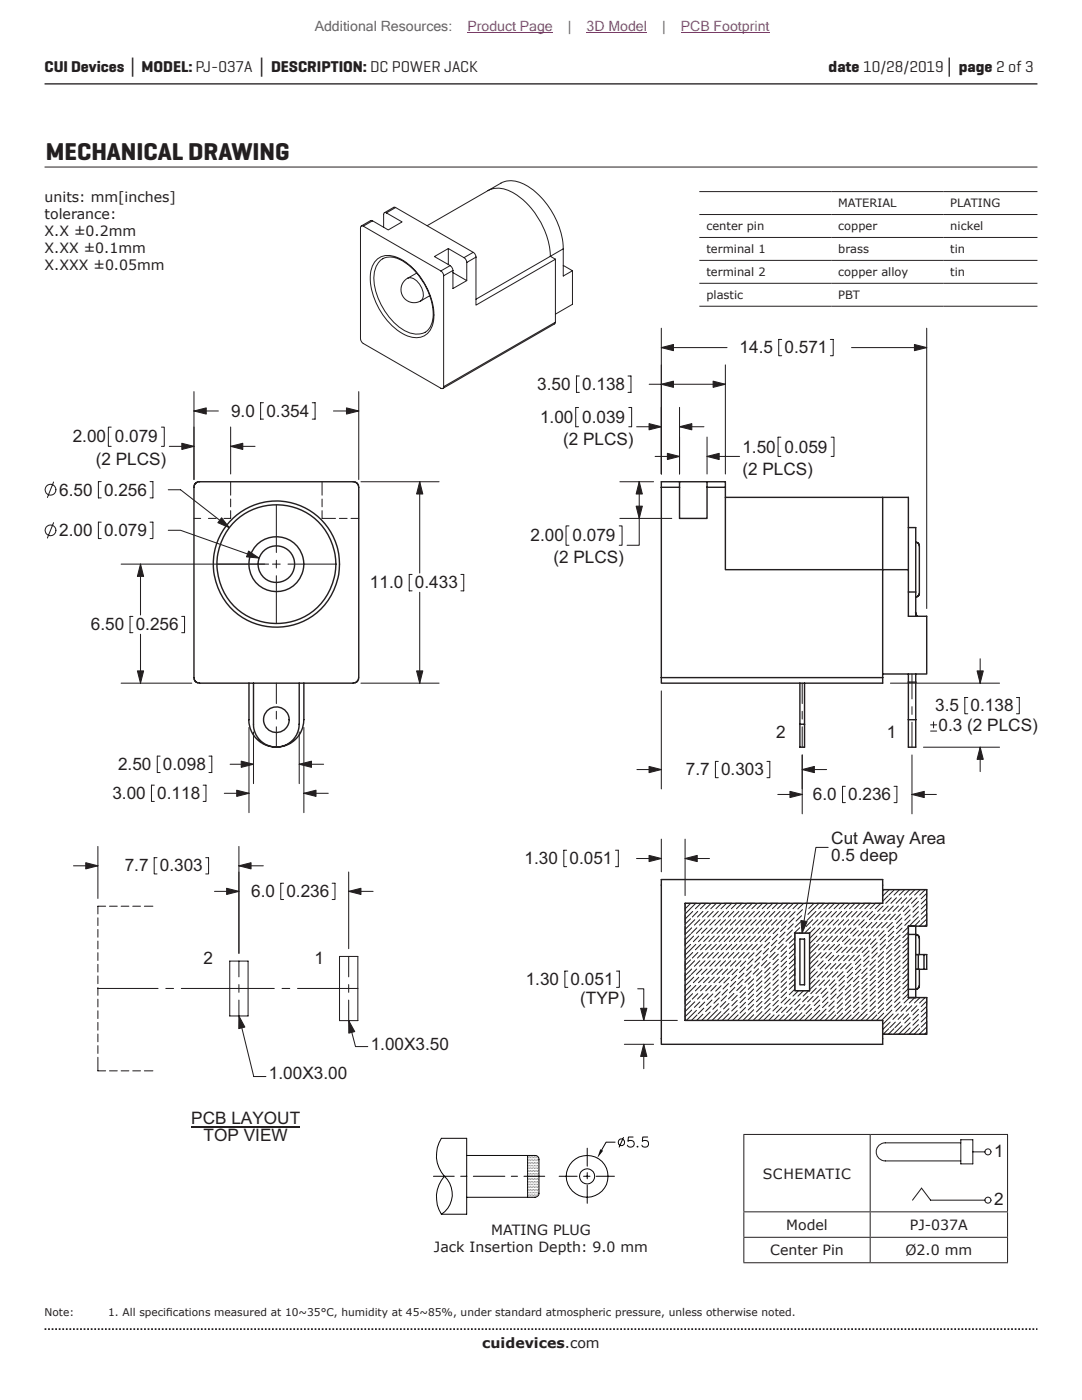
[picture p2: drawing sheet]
<svg xmlns="http://www.w3.org/2000/svg" width="216mm" height="279mm" viewBox="0 0 216 279" stroke-linecap="round" stroke-linejoin="round" font-family="sans-serif">
<path d="M8.9 16.7h198.1" fill="none" stroke="#231f20" stroke-width=".26"/>
<path d="M8.9 265.3h198.1" fill="none" stroke="#231f20" stroke-width=".35" stroke-dasharray=".4 .4 .4 .4 .4 .4" stroke-dashoffset=".7" stroke-linecap="butt"/>
<g fill="none" stroke="#231f20" stroke-width=".28">
<path d="M39 96.5l.6-.4h31.1l.7 .5 .2 .7v37.9l-.2 .6-.3 .3-.6 .2h-30.7h-.4l-.5-.4-.2-.5v-38.4zM132 97.3v-1.2h12.7v1.2M132 97.3v37.9M132 97.3h3.6M135.6 97.3v6.2h5.5v-6.2M135.6 96.1v1.2M141.1 96.1v1.2M141.1 97.3h3.6M144.7 99.3h36.6v14.4M144.7 97.3v16.4h31.4M176.1 99.3v14.4M176.1 113.7v21.5"/>
<path d="M176.1 113.7h5.2M181.3 105.3h1.4v12.8h-1.4M181.3 113.7v9.3h3.6v11.5h-8.8M182.7 108.2l.6 .3 .1 .4v9.5l-.2 .6-.5 .2M182.7 118.1v4.9M49.7 136.3v7.3M50.6 136.3v8.7l.2 1 .5 1.1 .7 .7 .9 .7 .8 .4 1 .2h.9l1-.2 .8-.4 1-.7a4.5 4.5 0 0 0 1.2-2.1l.1-1.2M59.7 136.3v8.2M60.6 136.3v7.3a5.5 5.5 0 0 1-5.5 5.5 5.5 5.5 0 0 1-5.4-5.5M132 135.2v1.1h44.1v-1.1M132 135.2h44.1M159.6 136.3v8.2"/>
<path d="M160.5 136.3v8.2M181.3 134.5v1.6M181.3 136.1h1.4M181.3 136.1v7.5M182.7 122.2v.4l.4 .4M182.7 134.5v1.6M182.7 136.1v7.5M159.6 144.5v4.6h.9v-4.6M159.6 144.5h.9M181.3 143.6v5.5h1.4v-5.5M181.3 143.6h1.4M132 175.5h44.1v4.8h-39.4v23.3h39.4v4.8h-44.1z"/>
<path d="M176.1 177.5h8.8v7.3h-3.6M158.6 186.2h2.9v11.5h-2.9zM159.6 187.4h.9v9.1h-.9zM181.3 186.5v10.9M181.3 197.4v1.7h3.6v7.3h-8.8M181.3 184.8h1.4v1.7M181.3 184.8v1.7M181.3 186.5h1.4M181.3 197.4h1.4M182.7 186.5l.5 .1 .2 .4v3.5M182.7 186.5v10.9M182.7 197.4v1.7"/>
<path d="M182.7 190.5h.5M182.7 193.4h.5M183.2 190.5v2.9M183.2 190.5h1.2M183.2 193.4h1.2M183.4 193.4v3.5l-.2 .4-.5 .1M184.4 190.5h.5v2.9h-.5M184.4 190.5v2.9"/>
<circle cx="55.1" cy="112.6" r="12.6"/>
<circle cx="55.1" cy="112.6" r="3.7"/>
<circle cx="55.1" cy="112.6" r="11.9"/>
<circle cx="55.1" cy="112.6" r="5.5"/>
<circle cx="55.1" cy="143.6" r="2.55"/>
</g>
<g fill="none" stroke="#231f20" stroke-width=".2">
<path d="M97.4 38a5.3 5.3 0 0 1 5.6 .8 16.2 16.2 0 0 1 6.8 12.3M97.4 38l2.6-1.5a5.1 5.1 0 0 1 5.2 .6 16.1 16.1 0 0 1 7.2 12.6l-2.6 1.4M97.4 38l-12.2 7M72.5 45.1h-.4l-.2 .4 .1 22.5 .5 .5 15.5 9 .3 .1 .2-.4M72.5 45.1l15.5 9M74.3 44.1l-.4-.1-1.8 1.1M74.3 44.1l-1.8 1M75.4 51.6a4.3 4.3 0 0 1 5 .3 13.6 13.6 0 0 1 6.1 12.1 3.5 3.5 0 0 1-4.8 3.2 12.9 12.9 0 0 1-7.5-9.2 7.2 7.2 0 0 1 .6-5.8zM76.1 51.8a3.2 3.2 0 0 1 3.5-.1 13.1 13.1 0 0 1 6.8 11.8 3.1 3.1 0 0 1-4 3.1 10.2 10.2 0 0 1-6-5.1 10.4 10.4 0 0 1-1.5-7.8l.4-1zM77.1 42.5l3.1 1.8-2.7 1.6-3.2-1.8M77.1 42.5l-.3-.1-.2 .2-.1 2.8M78.9 41.4l15.5 9-1.8 1"/>
<path d="M78.9 41.4h-.3l-1.9 1M78.9 41.4l-1.8 1.1M81.3 55.5l-.7 .6-.5 1.1-.1 1 .4 .9 .7 .8 .9 .4 1.1 .1 .8-.4M81.3 55.5a1.66 1.66 0 0 1 1.9 .7 3.8 3.8 0 0 1 1.2 3.3l-.5 .6M83.1 54.5l-1.8 1M85.7 59l-1.8 1.1M88.5 55v22.2M89.5 49.6v3.2M89.8 53l.5 .5 .1 .5M89.8 53l-1.8 1.1M90.4 54l-1.9 1-.1-.4-.4-.5M90.4 54.4l2.7 1.6"/>
<path d="M92.6 51.4l-3.1-1.8-2.8 1.6 3.1 1.8M92.6 51.4l.4 .6 .1 .4M93.1 52.4v3.6l-2.7 1.6v-3.6M94.4 50.4l.3 .2 .3 .7M95 51.3v9.6l15.8-9.2M95 51.3l-1.9 1.1M109.8 51.1l-14.8 8.6M109.8 51.1l1 .6M110.8 51.7v12.6M112.4 49.7v5.4l1.8-1.1M112.4 53l1.8 1M114.2 54v6.7l-3.4 2"/>
<path d="M110.8 64.3l-.1 .3-22.3 12.9M110.8 64.3l-22.3 12.9"/>
</g>
<g fill="none" stroke="#231f20" stroke-width=".21">
<path d="M14.7 172.8h4.8M19.5 168.9v10.4M31.3 171.2h-.5v3.2h.5M41 171.2h.6v3.2h-.6M42.8 177.9h4.9M47.7 168.9v21.4M47.7 172.8h4.8M56.6 176.3h-.6v3.2h.6M66.3 176.3h.5v3.2h-.5M69.6 174v15.3M69.6 177.9h4.8M19.5 197.3h12"/>
<path d="M19.5 183.2v1.5M19.5 185.5v1.5M19.5 187.8v1.6M19.5 190.1v1.6M19.5 192.5v1.5M19.5 194.8v1.5M19.5 197.1v1.5M19.5 199.4v1.6M21.1 180.9h-1.6v1.5M21.9 180.9h1.5M24.2 180.9h1.5M26.5 180.9h1.5"/>
<path d="M28.8 180.9h1.7M33.1 197.3h1.5M36.2 197.3h18.5M45.8 191.8h3.7v11h-3.7zM47.7 191.8v3.2M47.7 196.5v1.5M47.7 199.6v3.2M56.3 197.3h1.5M59.4 197.3h12M67.7 190.9h3.7v12.8h-3.7zM69.6 190.9v4.1M69.6 196.5v1.5"/>
<path d="M69.6 199.6v4.1M19.5 211v2.7h1.6M19.5 201.7v1.6M19.5 204v1.6M19.5 206.4v1.5M19.5 208.7v1.5M21.9 213.7h1.5M24.2 213.7h1.5M26.5 213.7h1.5M28.8 213.7h1.7M182.1 239.5l1.8-2.4 1.8 2.4h10.8M191.7 228.1h-15.1a1.8 1.8 0 0 0-1.8 1.8 1.8 1.8 0 0 0 1.8 1.8h15.1"/>
<path d="M191.7 227.5h2.4v4.8h-2.4zM194.1 229.9h2.4"/>
<circle cx="197.1" cy="239.5" r=".6"/>
<circle cx="197.1" cy="229.9" r=".6"/>
</g>
<path d="M17.1 172.2l2.4 .6-2.4 .6z" fill="#231f20"/>
<path d="M17.1 172.2l2.4 .6-2.4 .6z" fill="none" stroke="#231f20" stroke-width=".21"/>
<path d="M47.7 172.8l2.4-.6v1.2z" fill="#231f20"/>
<path d="M47.7 172.8l2.4-.6v1.2z" fill="none" stroke="#231f20" stroke-width=".21"/>
<path d="M45.2 177.3l2.5 .6-2.5 .6z" fill="#231f20"/>
<path d="M45.2 177.3l2.5 .6-2.5 .6z" fill="none" stroke="#231f20" stroke-width=".21"/>
<path d="M69.6 177.9l2.4-.6v1.2z" fill="#231f20"/>
<g fill="none" stroke="#231f20" stroke-width=".21">
<path d="M22.2 85.2h-.6v3.9h.6M32.2 85.2h.6v3.9h-.6M33.8 89.1h4.9M38.7 85.2v10.5M46 85.2v9.4M46 89.1h4.9M46 96.1v2.7M46 99.6v1.5M64.3 96.1v2.7M64.3 99.6v1.5M38.7 103.5h1.3M41.6 103.5h1.5"/>
<path d="M43.3 112.6h9.5M46 101.9v1.6h-1.3M54.4 112.6h1.5M55.1 100.7v9.6M55.1 111.8v1.6M55.1 114.9v9.6M57.5 112.6h9.5M64.3 101.9v1.6h2.6M67.7 103.5h1.6M70 103.5h1.6M55.1 136.3v4.1M55.1 142v1.5"/>
<path d="M55.1 145.1v4M69.6 177.9l2.4-.6v1.2z"/>
</g>
<path d="M46 89.1l2.4-.6v1.2z" fill="#231f20"/>
<path d="M46 89.1l2.4-.6v1.2z" fill="none" stroke="#231f20" stroke-width=".21"/>
<path d="M36.3 88.5l2.4 .6-2.4 .6z" fill="#231f20"/>
<g fill="none" stroke="#231f20" stroke-width=".21">
<path d="M36.3 88.5l2.4 .6-2.4 .6zM132 137.9v19.5M160.1 136.3v4.1M182 134.5v5M127.1 153.6h4.9M143.3 152h-.5v3.2h.5M153 152h.6v3.2h-.6M155.2 158.6h4.9M160.1 153.6h4.8M160.1 142v1.5M160.1 145.1v4M160.1 150.7v11.7"/>
<path d="M168.7 156.9h-.6v3.3h.6M178.4 156.9h.6v3.3h-.6M182 150.7v11.7M182 158.6h4.8M182 141v1.6M182 144.1v5"/>
</g>
<path d="M129.5 153l2.5 .6-2.5 .6z" fill="#231f20"/>
<path d="M129.5 153l2.5 .6-2.5 .6z" fill="none" stroke="#231f20" stroke-width=".21"/>
<path d="M160.1 153.6l2.4-.6v1.2z" fill="#231f20"/>
<path d="M160.1 153.6l2.4-.6v1.2z" fill="none" stroke="#231f20" stroke-width=".21"/>
<path d="M157.6 157.9l2.5 .7-2.5 .6z" fill="#231f20"/>
<path d="M157.6 157.9l2.5 .7-2.5 .6z" fill="none" stroke="#231f20" stroke-width=".21"/>
<path d="M182 158.6l2.4-.7v1.3z" fill="#231f20"/>
<g fill="none" stroke="#231f20" stroke-width=".21">
<path d="M182 158.6l2.4-.7v1.3zM176.4 177.5l-.3 .3M177.2 178.8l-1.1 1.1M177.4 177.5l-1.3 1.4M177.9 179.2l-1.2 1.1M178 177.5h-1.9v2.8h-1.5M178.5 177.5l-1.1 1.1M178.7 177.5h1.6M178.9 179.2l-1.1 1.1M179.5 177.5l-1.1 1.1M179.9 179.2l-1.1 1.1M180.5 177.5l-1.1 1.1"/>
<path d="M180.9 179.2l-1.1 1.1M181 177.5h1.6l-1.1 1.1M181.5 177.5l-1.1 1.1M181.9 179.2l-1.1 1.1M183 179.2l-1.1 1.1M183.3 179.9l-1.1 1.1M183.4 177.5h1.5v1.6M183.6 177.5l-1.1 1.1M184.6 177.5l-1.1 1.1M184.9 179.9v1.5M184.9 178.3l-1.1 1.1M184.9 179.3l-1.1 1.1"/>
<path d="M136.7 184.9v1.6l1.3-1.3M136.7 182.6v1.5M136.7 187.2v1.6M136.7 191.9v1.5M136.7 194.2v1.5M136.7 196.5v1.6M136.8 180.3l-.1 .1M137.8 183.4l-1.1 1.1M137.8 186.4l-1.1 1.1M137.8 191.6l-1.1 1M137.8 194.6l-1.1 1.1M137.8 199.8l-1.1 1"/>
<path d="M137.8 180.3l-1.1 1.1M137.8 188.5l-1.1 1.1v1.5M137.8 196.7l-1.1 1.1M138 193.4l-1.3 1.3M138.2 198.3l-1.5 1.5M138.2 181.9l-1.5 1.5M138.2 190.1l-1.5 1.5M138.4 186.8l-1.7 1.8M138.4 195l-1.7 1.7M138.6 191.7l-1.9 2M138.6 183.5l-1.9 2M138.6 199.9l-1.9 2"/>
<path d="M138.8 180.3l-2.1 2.1M138.8 188.5l-2.1 2.1M138.8 196.7l-2.1 2.1v1.6M139 180.3h-2.3v1.5M139 193.4l-1.1 1.1M139 185.2l-1.1 1.1M139.2 181.9l-1.1 1.1M139.2 198.3l-1.1 1.1M139.3 190.1l-1.2 1.1M139.4 186.8l-1 1.1M139.4 195l-1 1.1M139.6 183.5l-1 1.1"/>
<path d="M139.6 191.7l-1 1.2M139.6 200l-1 1M139.8 180.3h1.5M139.8 188.5l-1 1.1M139.8 196.7l-1 1M139.9 180.3l-1.1 1.1M140.1 185.2l-1.1 1.1M140.1 193.4l-1.1 1.1M140.3 181.9l-1.1 1.1M140.3 190.1l-1.1 1.1M140.3 198.3l-1.1 1.1M140.5 186.8l-1.1 1.1"/>
<path d="M140.5 195l-1.1 1.1M140.6 200l-1.1 1.1M140.7 183.5l-1.1 1.1M140.7 191.7l-1.1 1.1M140.9 180.3l-1.1 1.1M140.9 188.5l-1.1 1.1M140.9 196.7l-1.1 1M141.1 185.2l-1.1 1.1M141.1 193.4l-1.1 1.1M141.3 181.9l-1.1 1.1M141.3 190.1l-1.1 1.1M141.3 198.3l-1.1 1.1"/>
<path d="M141.5 186.8l-1.1 1.1M141.5 195l-1.1 1.1M141.7 183.5l-1.1 1.1M141.7 191.7l-1.1 1.1M141.9 180.3l-1.1 1.1M141.9 188.5l-1.1 1.1M141.9 196.7l-1.1 1M142.1 199.6l-1.1 1.1M142.1 185.2l-1.1 1.1M142.1 193.4l-1.1 1.1M142.1 180.3h1.6M142.2 198.4l-1 1"/>
<path d="M142.3 181.9l-1.1 1.1M142.3 190.1l-1.1 1.1M142.5 186.8l-1.1 1.1M142.5 195l-1.1 1.1M142.7 183.5l-1.1 1.1M142.7 191.7l-1.1 1.2M142.9 196.7l-1.1 1.1M142.9 180.3l-1.1 1.1M142.9 188.5l-1.1 1.1M143.1 193.4l-1.1 1.1M143.1 185.2l-1.1 1.1M143.3 181.9l-1.1 1.1"/>
<path d="M143.3 190.1l-1.1 1.1M143.5 186.8l-1.1 1.1M143.5 199.1l-1.1 1.1M143.6 195l-1.2 1.1M143.7 197.9l-1.1 1.1M143.7 183.5l-1 1.1M143.7 191.7l-1 1.2M143.9 196.7l-1.1 1.1M143.9 188.5l-1 1.1M144 180.3l-1.1 1.1M144.1 193.4l-1 1.1M144.2 185.2l-1.1 1.1"/>
<path d="M144.4 181.9l-1.1 1.1M144.4 190.1l-1.1 1.1M144.4 180.3h1.6M144.6 186.8l-1.1 1.1M144.6 195l-1.1 1.1M144.8 183.5l-1.1 1.1M144.8 191.7l-1.1 1.1M144.8 199.9l-1.1 1.1M145 180.3l-1.1 1.1M145 198.7l-1.1 1.1M145 188.5l-1.1 1.1M145.2 185.2l-1.1 1.1"/>
<path d="M145.2 193.4l-1.1 1.1M145.2 197.5l-1.1 1.1M145.4 196.3l-1.1 1.1M145.4 181.9l-1.1 1.1M145.4 190.1l-1.1 1.1M145.5 195.1l-1.1 1.1M145.6 186.8l-1.1 1.1M145.8 183.5l-1.1 1.1M145.8 191.7l-1.1 1.1M146 180.3l-1.1 1.1M146 188.5l-1.1 1.1M146.2 185.2l-1.1 1.1"/>
<path d="M146.2 193.4l-1.1 1.1M146.4 181.9l-1.1 1.1M146.4 190.1l-1.1 1.1M146.4 198.3l-1 1M146.6 197.1l-1.1 1.1M146.6 186.8l-1.1 1.1M146.8 180.3h1.5M146.8 183.5l-1.1 1.1M146.8 195.9l-1.1 1M146.8 191.7l-1.1 1.1M147 194.7l-1.1 1M147 180.3l-1.1 1.1"/>
<path d="M147 188.5l-1.1 1.1M147.1 198.6l-1.1 1.1M147.1 199.7l-1.1 1M147.2 193.4l-1.1 1.1M147.2 185.2l-1.1 1.1M147.4 181.9l-1.1 1.1M147.4 190.1l-1.1 1.1M147.6 186.8l-1.1 1.1M147.8 183.5l-1 1.1M147.8 191.7l-1 1.2M148 188.5l-1 1.1M148.1 180.3l-1.1 1.1"/>
<path d="M148.1 196.6l-1.1 1.1M148.3 195.4l-1.1 1.1M148.3 185.2l-1.1 1.1M148.5 194.2l-1.1 1.1M148.5 181.9l-1.1 1.1M148.5 190.1l-1.1 1.1M148.6 193l-1.1 1.1M148.7 186.8l-1.1 1.1M148.7 199l-1 1.1M148.8 197l-1.1 1.1M148.8 198l-1.1 1.1M148.8 191.8l-1.1 1.1"/>
<path d="M148.9 183.5l-1.1 1.1M149.1 180.3h1.5M149.1 188.5l-1.1 1.1M149.1 180.3l-1.1 1.1M149.3 185.2l-1.1 1.1M149.5 181.9l-1.1 1.1M149.5 190.1l-1.1 1.1M149.7 186.8l-1.1 1.1M149.7 195l-1.1 1.1M149.9 183.5l-1.1 1.1M149.9 193.8l-1.1 1.1M150.1 192.6l-1.1 1.1"/>
<path d="M150.1 180.3l-1.1 1.1M150.1 188.5l-1.1 1.1M150.3 191.4l-1.1 1.1M150.3 185.2l-1.1 1.1M150.4 195.3l-1.1 1.1M150.4 196.4l-1.1 1.1M150.4 197.4l-1.1 1.1M150.4 198.4l-1.1 1.1M150.4 199.4l-1.1 1.1M150.5 190.1l-1.1 1.2M150.5 181.9l-1.1 1.1M150.7 186.8l-1.1 1.1"/>
<path d="M150.9 183.5l-1.1 1.1M151.1 188.5l-1.1 1.1M151.1 180.3l-1.1 1.1M151.3 185.2l-1.1 1.1M151.4 193.3l-1.1 1.1M151.4 180.3h1.5M151.5 181.9l-1.1 1.1M151.5 192.1l-1 1.1M151.7 190.9l-1.1 1.1M151.7 186.8l-1 1.1M151.9 189.7l-1.1 1.1M151.9 183.5l-1.1 1.1"/>
<path d="M152 193.7l-1 1.1M152 194.7l-1 1.1M152 195.8l-1.1 1M152 196.8l-1 1M152 197.8l-1 1.1M152 198.8l-1 1.1M152 199.9l-1 1M152.1 188.5l-1.1 1.1M152.2 180.3l-1.1 1.1M152.4 185.2l-1.1 1.1M152.5 181.9l-1 1.1M152.8 186.8l-1.1 1.1"/>
<path d="M153 183.5l-1.1 1.1M153 191.7l-1.1 1.1M153.2 190.5l-1.1 1.1M153.2 180.3l-1.1 1.1M153.4 189.3l-1.1 1.1M153.4 185.2l-1.1 1.1M153.6 188.1l-1.1 1.1M153.6 181.9l-1.1 1.1M153.7 194.1l-1.1 1.1M153.7 192.1l-1.1 1.1M153.7 193.1l-1.1 1.1M153.7 195.1l-1.1 1.1"/>
<path d="M153.7 196.1l-1.1 1.2M153.7 197.2l-1.1 1.1M153.7 198.2l-1.1 1.1M153.7 199.2l-1.1 1.1M153.7 180.3h1.5l-1.1 1.1M153.7 186.9l-1 1.1M154 183.5l-1.1 1.1M154.2 180.3l-1.1 1.1M154.4 185.2l-1.1 1.1M154.6 181.9l-1.1 1.1M154.7 190l-1.1 1.1M154.8 188.9l-1.1 1.1"/>
<path d="M155 187.6l-1.1 1.2M155 183.5l-1.1 1.1M155.2 186.4l-1.1 1.1M155.3 191.5l-1.1 1M155.3 192.5l-1.1 1.1M155.3 193.5l-1.1 1.1M155.3 194.5l-1.1 1.1M155.3 195.6l-1.1 1M155.3 196.6l-1.1 1.1M155.3 197.6l-1.1 1.1M155.3 198.6l-1.1 1.1M155.3 199.7l-1.1 1"/>
<path d="M155.3 190.4l-1.1 1.1M155.4 185.2l-1.1 1.1M155.6 181.9l-1.1 1.1M156 180.3h1.6M156 183.5l-1.1 1.1M156.3 180.3l-1.1 1.1M156.3 188.4l-1.1 1.1M156.5 187.2l-1.1 1.1M156.6 186l-1 1.1M156.7 181.9l-1.1 1.1M156.8 184.8l-1.1 1.1M157 188.8l-1.2 1.1"/>
<path d="M157 189.8l-1.2 1.1M157 190.8l-1.2 1.1M157 191.8l-1.2 1.2M157 192.9l-1.2 1.1M157 193.9l-1.2 1.1M157 194.9l-1.2 1.1M157 195.9l-1.2 1.2M157 197l-1.2 1.1M157 198l-1.2 1.1M157 199l-1.2 1.1M157 183.6l-1.1 1.1M157.3 180.3l-1.1 1.1"/>
<path d="M157.7 199.3l-1.1 1.1M157.7 181.9l-1.1 1.1M157.9 186.8l-1.1 1.1M158.1 185.6l-1.1 1.1M158.3 184.4l-1.1 1.1M158.5 183.2l-1.1 1.1M158.6 188.2l-1.1 1.1M158.6 189.2l-1.1 1.1M158.6 190.2l-1.1 1.1M158.6 191.3l-1.1 1M158.6 192.3l-1.1 1.1M158.6 193.3l-1.1 1.1"/>
<path d="M158.6 194.3l-1.1 1.1M158.6 195.3l-1.1 1.1M158.6 196.4l-1.1 1.1M158.6 197.4l-1.1 1.1M158.6 187.2l-1.1 1M158.6 187.8v-1.6h2.9v1.6M158.6 188.5v1.6M158.6 190.9v1.5M158.6 193.2v1.5M158.7 182l-1.2 1.1M158.7 199.3l-1.1 1.2M159.3 197.7l-1.1 1.1"/>
<path d="M159.3 180.3l-1.1 1.1M159.6 185.1l-1.1 1.1M159.6 186.2h.1M159.7 199.3l-1.1 1.2M159.8 184l-1.1 1M159.9 180.3h-1.6l-1.1 1.1M159.9 182.7l-1.1 1.1M160.1 181.5l-1.1 1.1M160.3 180.3l-1.1 1.1M160.3 197.7l-1.1 1.1M160.7 180.3h1.5M161.2 198.9l-1.1 1"/>
<path d="M161.4 197.7l-1.1 1.1M161.5 188.5v1.6M161.5 190.9v1.5M161.5 193.2v1.5M161.7 185l-1 1.1M162.2 183.5l-1.4 1.4M162.3 198.8l-1.1 1.1M162.3 181.4l-1.1 1.1M162.4 180.3l-1 1M162.6 185.2l-1.1 1.1M162.6 188.3l-1.1 1M162.6 191.3l-1.1 1.1"/>
<path d="M162.6 193.4l-1.1 1M162.6 195.4l-1.1 1.1M162.8 181.9l-1.8 1.8M162.8 190.1l-1.3 1.3M162.9 197.2l-1.1 1.1M163 180.3h1.5M163 186.8l-1.5 1.5M163.1 193.9l-1.6 1.6v2.2h-2.9v-2.2M163.2 191.7l-1.7 1.7M163.2 183.5l-1.1 1.1M163.3 198.8l-1.1 1.1M163.4 188.5l-1.9 1.9"/>
<path d="M163.4 180.3l-1.1 1.1M163.5 195.6l-2 1.9M163.6 199.6l-1.1 1.1M163.6 185.2l-2.1 2.1M163.8 181.9l-1.1 1.1M163.8 190.1l-1 1.1M163.9 197.2l-1.1 1.1M164 186.8l-1 1.1M164.1 193.9l-1.1 1.1M164.2 183.5l-1 1.1M164.2 191.7l-1 1.1M164.5 180.3l-1.2 1.1"/>
<path d="M164.5 188.5l-1.2 1.1M164.5 195.6l-1.1 1.1M164.7 185.2l-1.1 1.1M164.7 192.3l-1.1 1.1M164.9 181.9l-1.1 1.1M164.9 190.1l-1.1 1.1M164.9 197.2l-1.1 1.1M165.1 186.8l-1.1 1.1M165.1 193.9l-1.1 1.1M165.2 198l-1.1 1M165.2 199l-1.1 1.1M165.2 200l-1.1 1.1"/>
<path d="M165.3 183.5l-1.1 1.2M165.3 180.3h1.5M165.5 180.3l-1.1 1.1M165.5 188.5l-1.1 1.1M165.5 195.6l-1 1.1M165.7 185.2l-1.1 1.1M165.8 192.3l-1.1 1.1M165.9 181.9l-1.1 1.1M165.9 190.1l-1.1 1.1M166.1 186.8l-1.1 1.1M166.2 193.9l-1.1 1.1M166.3 183.5l-1.1 1.1"/>
<path d="M166.4 190.7l-1.1 1M166.5 199.8l-1.1 1M166.5 180.3l-1.1 1.1M166.5 188.5l-1.1 1.1M166.6 195.6l-1.1 1.1M166.7 185.2l-1.1 1.1M166.8 192.3l-1.1 1.1M166.8 196.3l-1 1.1M166.8 197.3l-1 1.1M166.8 198.4l-1 1M166.9 181.9l-1.1 1.1M167.1 186.8l-1.1 1.1"/>
<path d="M167.2 193.9l-1.1 1.1M167.3 183.5l-1.1 1.1M167.4 190.7l-1.1 1M167.5 188.5l-1.1 1.1M167.5 180.3l-1.1 1.1M167.6 180.3h1.6M167.7 185.2l-1.1 1.1M167.8 192.3l-1.1 1.1M167.9 181.9l-1.1 1.1M168 189l-1.1 1.1M168.1 198.1l-1.1 1.1M168.1 199.1l-1.1 1.1"/>
<path d="M168.1 186.8l-1 1.1M168.2 193.9l-1.1 1.1M168.3 183.5l-1 1.1M168.4 190.7l-1.1 1M168.5 194.7l-1.1 1.1M168.5 195.7l-1.1 1.1M168.5 196.7l-1.1 1.1M168.6 180.3l-1.2 1.1M168.8 185.2l-1.2 1.1M168.8 192.3l-1.1 1.1M169 181.9l-1.1 1.1M169 189l-1 1.1"/>
<path d="M169.2 186.8l-1.1 1.1M169.3 183.5l-1 1.1M169.4 190.7l-1.1 1M169.6 180.3l-1.1 1.1M169.7 187.4l-1.1 1.1M169.8 196.5l-1.1 1.1M169.8 197.5l-1.1 1.1M169.8 198.5l-1.1 1.1M169.8 199.6l-1.1 1M169.8 185.2l-1.1 1.1M169.8 192.3l-1 1.1M169.9 180.3h1.6"/>
<path d="M170 181.9l-1.1 1.1M170 189l-1 1.1M170.1 193l-1.1 1.1M170.1 194.1l-1.1 1M170.1 195.1l-1.1 1.1M170.4 183.5l-1.1 1.1M170.5 190.6l-1.1 1.1M170.6 180.3l-1.1 1.1M170.7 187.4l-1.1 1.1M170.8 185.2l-1.1 1.1M171 181.9l-1.1 1.1M171.1 189l-1.1 1.1"/>
<path d="M171.3 185.7l-1.1 1.1M171.4 198.9l-1.1 1.1M171.4 200l-1.1 1M171.4 194.8l-1.1 1.1M171.4 195.9l-1.1 1M171.4 183.5l-1.1 1.1M171.4 196.9l-1.1 1.1M171.4 197.9l-1.1 1.1M171.5 190.6l-1.1 1.1M171.6 180.3l-1.1 1.1M171.7 187.4l-1.1 1.1M171.8 191.4l-1.1 1.1"/>
<path d="M171.8 192.4l-1.1 1.1M171.8 193.4l-1.1 1.1M172 181.9l-1.1 1.1M172.1 189l-1.1 1.1M172.3 180.3h1.5M172.3 185.7l-1.1 1.1M172.4 183.5l-1 1.1M172.6 180.3l-1.1 1.1M172.7 187.4l-1.1 1.1M172.9 184.1l-1.1 1.1M173 197.3l-1 1.1M173 198.3l-1 1.1"/>
<path d="M173 199.3l-1 1.1M173 193.2l-1 1.1M173 194.2l-1 1.1M173 195.2l-1 1.1M173 196.3l-1 1.1M173.1 181.9l-1.1 1.1M173.1 189l-1.1 1.1M173.3 185.7l-1.1 1.1M173.4 189.8l-1.1 1M173.4 190.8l-1.1 1.1M173.4 191.8l-1.1 1.1M173.7 180.3l-1.1 1.1"/>
<path d="M173.7 187.4l-1.1 1.1M174 184.1l-1.1 1.1M174.1 181.9l-1.1 1.1M174.3 185.7l-1 1.1M174.6 182.4l-1.1 1.1M174.7 195.7l-1.1 1M174.7 191.6l-1.1 1M174.7 192.6l-1.1 1.1M174.7 193.6l-1.1 1.1M174.7 194.6l-1.1 1.1M174.7 196.7l-1.1 1.1M174.7 197.7l-1.1 1.1"/>
<path d="M174.7 198.7l-1.1 1.1M174.7 199.8l-1.1 1M174.7 180.3l-1.1 1.1M174.8 187.4l-1.1 1.1M175 184.1l-1.1 1.1M175 188.1l-1 1.1M175 189.1l-1 1.1M175.1 190.1l-1.1 1.2M175.4 185.7l-1.1 1.1M175.6 182.4l-1.1 1.1M175.7 180.3l-1.1 1.1M176 184.1l-1.1 1.1"/>
<path d="M176.2 180.8l-1.1 1.1M176.3 189.9l-1.1 1.1M176.3 190.9l-1.1 1.2M176.3 194l-1.1 1.1M176.3 195l-1.1 1.1M176.3 199.1l-1.1 1.1M176.3 196l-1.1 1.2M176.3 197.1l-1.1 1.1M176.3 198.1l-1.1 1.1M176.3 191.9l-1.1 1.2M176.3 193l-1.1 1.1M176.4 185.7l-1.1 1.1"/>
<path d="M176.6 182.5l-1.1 1M176.7 186.5l-1.1 1.1M176.7 187.5l-1.1 1.1M176.7 188.5l-1.1 1.1M177 184.1l-1.1 1.1M177.2 180.8l-1 1.1M177.6 182.4l-1.1 1.1M178 188.3l-1.1 1.1M178 189.3l-1.1 1.1M178 190.3l-1.1 1.1M178 191.4l-1.1 1M178 192.4l-1.1 1.1"/>
<path d="M178 193.4l-1.1 1.1M178 194.4l-1.1 1.1M178 195.5l-1.1 1M178 196.5l-1.1 1.1M178 197.5l-1.1 1.1M178 198.5l-1.1 1.1M178 199.6l-1.1 1M178.1 184.1l-1.1 1.1M178.2 180.8l-1 1.1M178.3 184.8l-1.1 1.1M178.3 185.9l-1.1 1M178.3 186.9l-1 1.1"/>
<path d="M178.7 182.4l-1.1 1.1M179.3 180.8l-1.1 1.1M179.6 186.6l-1.1 1.1M179.6 187.7l-1.1 1.1M179.6 188.7l-1.1 1.1M179.6 189.7l-1.1 1.1M179.6 190.7l-1.1 1.1M179.6 191.8l-1.1 1.1M179.6 192.8l-1.1 1.1M179.6 193.8l-1.1 1.1M179.6 194.8l-1.1 1.1M179.6 195.9l-1.1 1"/>
<path d="M179.6 196.9l-1.1 1.1M179.6 197.9l-1.1 1.1M179.6 198.9l-1.1 1.1M179.6 200l-1.1 1M179.7 182.4l-1.1 1.1M180 183.2l-1.1 1.1M180 184.2l-1.1 1.1M180 185.2l-1.1 1.1M180.3 180.8l-1.1 1.1M181.3 196.4v2.7h1.5M181.3 186.6v10.8M181.3 185l-1.2 1.1"/>
<path d="M181.3 186l-1.2 1.1M181.3 187.1l-1.2 1M181.3 188.1l-1.2 1.1M181.3 189.1l-1.2 1.1M181.3 190.1l-1.2 1.1M181.3 191.1l-1.2 1.1M181.3 192.2l-1.2 1.1M181.3 193.2l-1.2 1.1M181.3 194.2l-1.2 1.1M181.3 195.3l-1.2 1.1M181.3 196.3l-1.2 1.1M181.3 197.3l-1.2 1.1"/>
<path d="M181.3 198.3l-1.2 1.1M181.3 180.8l-1.1 1.1M181.5 199.1l-1.1 1.1M181.6 181.6l-1.1 1M181.6 182.6l-1.1 1.1M181.6 183.6l-1.1 1.1M182.5 199.1l-1.1 1.1M182.8 184.8h-1.5v1.6M183.3 183l-1.9 1.8M183.3 180.9l-1.1 1.2M183.3 182l-1.1 1.1M183.4 199.1h1.5v1.5"/>
<path d="M183.5 183.7l-1.1 1.1M183.6 199.1l-1.1 1.1M184.6 199.1l-1.1 1.1M184.9 182.2v2.6h-1.5M184.9 199.8l-1.1 1.1M184.9 180.3l-1.1 1.1M184.9 183.4l-1.4 1.4M184.9 181.4l-1.1 1M184.9 182.4l-1.1 1.1M184.9 184.4l-.4 .4M47.7 202.8l2.9 12h2.5M69.6 203.7l1.3 5.2h2.5"/>
<path d="M136.7 201.1v2.5h1.5M138 201.6l-1.3 1.3M139 201.6l-2 2M139.1 202.5l-1.1 1.1M140.3 202.4l-1.3 1.2h1.6M140.4 201.2l-1.1 1.1M141.3 203.6h1.6M141.7 202l-1.7 1.6M141.9 200.8l-1.1 1.1M143.2 201.5l-2.1 2.1M143.3 200.3l-1.1 1.1M143.7 203.6h1.5"/>
<path d="M143.8 201.9l-1.7 1.7M144.2 202.5l-1.1 1.1M145.5 202.3l-1.4 1.3M145.5 200.3l-1.1 1.1M145.5 201.3l-1.1 1.1M146 203.6h1.5M147.1 201.7l-1.9 1.9M147.1 200.7l-1.1 1.1M147.3 202.5l-1.1 1.1M148.3 203.6h1.5M148.8 202.1l-1.6 1.5M148.8 200l-1.1 1.1"/>
<path d="M148.8 201.1l-1.1 1.1M150.4 201.5l-2.1 2.1M150.4 202.5l-1.1 1.1M150.4 200.5l-1.1 1.1M150.6 203.6h1.6M152 201.9l-1.7 1.7M152 200.9l-1 1M152.4 202.5l-1.1 1.1M152.9 203.6h1.6M153.7 202.3l-1.3 1.3M153.7 200.2l-1.1 1.2M153.7 201.3l-1.1 1.1"/>
<path d="M154.5 202.5l-1.1 1.1M155.3 203.6h1.5M155.3 200.7l-1.1 1.1M155.5 202.5l-1.1 1.1M156 201l-1.1 1.1M156.5 202.5l-1.1 1.1M157 201l-1.1 1.1M157.6 203.6h1.5M158 202.1l-1.5 1.5M158.1 201l-1.1 1.1M159 202.1l-1.6 1.5M159.6 200.5l-1.1 1.1"/>
<path d="M159.9 203.6h1.5M160 202.1l-1.5 1.5M160.6 200.5l-1.1 1.1M160.6 202.5l-1.1 1.1M161.6 200.5l-1 1.1M161.9 202.3l-1.3 1.3M161.9 201.2l-1.1 1.1M162.2 203.6h1.6M163.6 201.6l-2 2M163.6 200.6l-1.1 1.1M163.7 202.5l-1.1 1.1M164.5 203.6h1.6"/>
<path d="M164.8 202.4l-1.2 1.2M164.8 201.4l-1.1 1.1M166.5 200.8l-1.1 1.1M166.5 201.8l-1.8 1.8M166.8 202.5l-1.1 1.1M166.8 203.6h1.6M168.1 202.2l-1.4 1.4M168.1 200.2l-1.1 1.1M168.1 201.2l-1.1 1.1M169.2 203.6h1.5M169.8 201.6l-2.1 2M169.8 200.6l-1.1 1.1"/>
<path d="M169.8 202.5l-1 1.1M171.4 202l-1.6 1.6M171.4 201l-1.1 1.1M171.5 203.6h1.5M171.9 202.5l-1.1 1.1M173 202.4l-1.2 1.2M173 200.4l-1 1.1M173 201.4l-1 1.1M173.8 203.6h2.3v2.8h1.9M174.7 201.8l-1.8 1.8M174.7 200.8l-1.1 1.1M175 202.5l-1.1 1.1"/>
<path d="M176.3 200.2l-1.1 1.1M176.3 202.2l-1.4 1.4M176.3 201.2l-1.1 1.1M177.3 205.3l-1 1.1M177.6 204l-1.5 1.5M178 201.6l-2.1 2M178 200.6l-1.1 1.1M178.2 202.4l-2.1 2.1M178.4 205.3l-1.1 1.1M178.7 204l-1.2 1.1M178.7 206.4h1.6M179.2 202.4l-1 1"/>
<path d="M179.7 204l-1.1 1.1M179.9 200.7l-1.1 1.1M180 204.7l-1.7 1.7M180.3 202.4l-1.1 1M180.4 205.3l-1.1 1.1M180.9 200.7l-1.1 1.1M181 206.4h1.6M181.3 202.4l-1.1 1M181.6 205.1l-1.2 1.3M181.6 203.1l-1.1 1.1M181.6 204.1l-1.1 1.1M181.9 200.7l-1.1 1.1"/>
<path d="M183 200.7l-1.2 1.1M183.3 204.5l-1.9 1.9M183.3 201.4l-1.1 1.1M183.3 202.5l-1.1 1.1M183.3 203.5l-1.1 1.1M183.5 205.3l-1.1 1.1M184.9 204.9l-1.5 1.5M184.9 203.7v2.7h-1.5M184.9 200.8l-1.1 1.1M184.9 201.9l-1.1 1.1M184.9 202.9l-1.1 1.1M184.9 203.9l-1.1 1.1"/>
<path d="M184.9 206l-.4 .4M184.9 201.4v1.6"/>
</g>
<path d="M38.2 224.9h21.7" fill="none" stroke="#231f20" stroke-width=".26"/>
<path d="M47.7 202.8l1.2 2.2-1.3 .3z" fill="#231f20"/>
<path d="M47.7 202.8l1.2 2.2-1.3 .3z" fill="none" stroke="#231f20" stroke-width=".21"/>
<path d="M69.6 203.7l1.2 2.2-1.2 .3z" fill="#231f20"/>
<g fill="none" stroke="#231f20" stroke-width=".21">
<path d="M38.7 78.2v17.5M71.6 78.2v17.5M10.7 96.2l-1.2 3.1M20.2 96.1h-.6v3.3h.6M29.9 96.1h.6v3.3h-.6M33.6 97.7h2.4l9.8 7.6M38.7 82h4.9M52.6 80.4h-.6v3.2h.6M62.3 80.4h.6v3.2h-.6M66.5 82h5.1M72 96.1h15.6M83.7 96.1v18.3"/>
<path d="M10.7 104.3l-1.2 3.1M20.2 104.2h-.6v3.3h.6M24.2 112.6h29.4M28 112.6v10.1M29.9 104.2h.6v3.3h-.6M33.6 105.8h2.4l15.7 5.6M82.2 114.6h-.5v3.3h.5M83.7 118.2v18.1M92 114.6h.5v3.3h-.5M24.2 136.3h14.1M26.5 123h-.6v3.3h.6M28 126.6v9.7"/>
<path d="M36.3 123h.5v3.3h-.5M72 136.3h15.6M30.8 156.7h-.6v3.2h.6M32 150.9h-.6v3.3h.6M40.5 156.7h.6v3.2h-.6M41.7 150.9h.6v3.3h-.6M44.8 158.3h4.9M45.9 152.5h4.7M49.7 145.2v17M50.6 146.1v10.3M59.7 152.5h4.9M59.7 146.1v10.3"/>
<path d="M60.6 145.2v17M60.6 158.3h4.9M69.6 203.7l1.2 2.2-1.2 .3z"/>
<circle cx="10.1" cy="97.7" r="1.08"/>
<circle cx="10.1" cy="105.8" r="1.07"/>
</g>
<path d="M60.6 158.3l2.5-.6v1.2z" fill="#231f20"/>
<path d="M60.6 158.3l2.5-.6v1.2z" fill="none" stroke="#231f20" stroke-width=".21"/>
<path d="M48.1 151.9l2.5 .6-2.5 .6z" fill="#231f20"/>
<path d="M48.1 151.9l2.5 .6-2.5 .6z" fill="none" stroke="#231f20" stroke-width=".21"/>
<path d="M38.7 82l2.5-.6v1.2z" fill="#231f20"/>
<path d="M38.7 82l2.5-.6v1.2z" fill="none" stroke="#231f20" stroke-width=".21"/>
<path d="M44.2 103.3l1.6 2-2.3-1z" fill="#231f20"/>
<path d="M44.2 103.3l1.6 2-2.3-1z" fill="none" stroke="#231f20" stroke-width=".21"/>
<path d="M69.1 81.4l2.5 .6-2.5 .6z" fill="#231f20"/>
<path d="M69.1 81.4l2.5 .6-2.5 .6z" fill="none" stroke="#231f20" stroke-width=".21"/>
<path d="M28 112.6l.7 2.4h-1.3z" fill="#231f20"/>
<path d="M28 112.6l.7 2.4h-1.3z" fill="none" stroke="#231f20" stroke-width=".21"/>
<path d="M27.4 133.9h1.3l-.7 2.4z" fill="#231f20"/>
<path d="M27.4 133.9h1.3l-.7 2.4z" fill="none" stroke="#231f20" stroke-width=".21"/>
<path d="M83.7 96.1l.7 2.5h-1.3z" fill="#231f20"/>
<path d="M83.7 96.1l.7 2.5h-1.3z" fill="none" stroke="#231f20" stroke-width=".21"/>
<path d="M83.1 133.9h1.3l-.7 2.4z" fill="#231f20"/>
<path d="M83.1 133.9h1.3l-.7 2.4z" fill="none" stroke="#231f20" stroke-width=".21"/>
<path d="M59.7 152.5l2.5-.6v1.2z" fill="#231f20"/>
<path d="M59.7 152.5l2.5-.6v1.2z" fill="none" stroke="#231f20" stroke-width=".21"/>
<path d="M47.2 157.7l2.5 .6-2.5 .6z" fill="#231f20"/>
<path d="M47.2 157.7l2.5 .6-2.5 .6z" fill="none" stroke="#231f20" stroke-width=".21"/>
<path d="M49.6 110l2.1 1.4-2.5-.3z" fill="#231f20"/>
<g fill="none" stroke="#231f20" stroke-width=".21">
<path d="M115.6 75h-.6v3.3h.6M125.3 75h.6v3.3h-.6M129.5 76.7h15.2M132 65.5v29.1M132 69.4h13.1M144.7 72.8v21.8M156 67.7h-.6v3.3h.6M165.7 67.7h.6v3.3h-.6M169.9 69.4h15M184.9 65.5v55.9M115.4 81.3h-.5v3.9h.5M123.7 96.1h6.7"/>
<path d="M125.5 81.3h.5v3.9h-.5M127 85.2h5M127.6 96.1v12.7h-2.5M130.7 91.1h4.9M135.6 81.3v13.3M135.6 85.2h4.9M141.1 87.2v7.4M141.1 91.1h6.5M155.8 87.3h-.5v3.8h.5M165.8 87.3h.6v3.8h-.6M49.6 110l2.1 1.4-2.5-.3zM113.5 105h-.6v3.8h.6"/>
<path d="M123.6 105h.5v3.8h-.5M123.7 103.5h10.3M177.7 136.3h21.7M193.1 139.2h-.6v3.2h.6M195.6 131.5v4.8M202.8 139.2h.6v3.2h-.6M184.3 149.1h15.1M185.7 145.9h1.2M185.7 144.7h1.2M186.3 144v1.3M195.6 149.1v4.9"/>
</g>
<path d="M132 69.4l2.4-.6v1.2z" fill="#231f20"/>
<path d="M132 69.4l2.4-.6v1.2z" fill="none" stroke="#231f20" stroke-width=".21"/>
<path d="M182.5 68.8l2.4 .6-2.4 .6z" fill="#231f20"/>
<path d="M182.5 68.8l2.4 .6-2.4 .6z" fill="none" stroke="#231f20" stroke-width=".21"/>
<path d="M133.2 90.5l2.4 .6-2.4 .6z" fill="#231f20"/>
<path d="M133.2 90.5l2.4 .6-2.4 .6z" fill="none" stroke="#231f20" stroke-width=".21"/>
<path d="M141.1 91.1l2.4-.6v1.2z" fill="#231f20"/>
<path d="M141.1 91.1l2.4-.6v1.2z" fill="none" stroke="#231f20" stroke-width=".21"/>
<path d="M142.3 76.1l2.4 .6-2.4 .6z" fill="#231f20"/>
<path d="M142.3 76.1l2.4 .6-2.4 .6z" fill="none" stroke="#231f20" stroke-width=".21"/>
<path d="M132 76.7l2.4-.6v1.2z" fill="#231f20"/>
<path d="M132 76.7l2.4-.6v1.2z" fill="none" stroke="#231f20" stroke-width=".21"/>
<path d="M135.6 85.2l2.4-.7v1.3z" fill="#231f20"/>
<path d="M135.6 85.2l2.4-.7v1.3z" fill="none" stroke="#231f20" stroke-width=".21"/>
<path d="M129.5 84.5l2.5 .7-2.5 .6z" fill="#231f20"/>
<path d="M129.5 84.5l2.5 .7-2.5 .6z" fill="none" stroke="#231f20" stroke-width=".21"/>
<path d="M127.6 96.1l.6 2.5h-1.3z" fill="#231f20"/>
<path d="M127.6 96.1l.6 2.5h-1.3z" fill="none" stroke="#231f20" stroke-width=".21"/>
<path d="M126.9 101h1.3l-.6 2.5z" fill="#231f20"/>
<path d="M126.9 101h1.3l-.6 2.5z" fill="none" stroke="#231f20" stroke-width=".21"/>
<path d="M195.6 149.1l.6 2.4h-1.2z" fill="#231f20"/>
<path d="M195.6 149.1l.6 2.4h-1.2z" fill="none" stroke="#231f20" stroke-width=".21"/>
<path d="M195 133.9h1.2l-.6 2.4z" fill="#231f20"/>
<g fill="none" stroke="#231f20" stroke-width=".21">
<path d="M195 133.9h1.2l-.6 2.4zM113.1 169.7h-.6v3.3h.6M122.8 169.7h.6v3.3h-.6M127 171.3h5M132 167.5v6.5M136.7 171.3h4.9M136.7 167.5v11.2M165.3 169.1h-2.5l-2.8 17.1M113.3 193.8h-.6v3.3h.6M123 193.8h.6v3.3h-.6M127.2 197.3h1.3v6.3M124.6 203.6h10.6"/>
<path d="M124.6 208.4h5.8M128.5 208.4v4.9"/>
</g>
<path d="M128.5 208.4l.6 2.4h-1.3z" fill="#231f20"/>
<path d="M128.5 208.4l.6 2.4h-1.3z" fill="none" stroke="#231f20" stroke-width=".21"/>
<path d="M136.7 171.3l2.4-.6v1.3z" fill="#231f20"/>
<path d="M136.7 171.3l2.4-.6v1.3z" fill="none" stroke="#231f20" stroke-width=".21"/>
<path d="M129.5 170.7l2.5 .6-2.5 .7z" fill="#231f20"/>
<path d="M129.5 170.7l2.5 .6-2.5 .7z" fill="none" stroke="#231f20" stroke-width=".21"/>
<path d="M127.8 201.2h1.3l-.6 2.4z" fill="#231f20"/>
<path d="M127.8 201.2h1.3l-.6 2.4z" fill="none" stroke="#231f20" stroke-width=".21"/>
<path d="M159.8 183.7l1.3 .2-1.1 2.3z" fill="#231f20"/>
<path d="M159.8 183.7l1.3 .2-1.1 2.3z" fill="none" stroke="#231f20" stroke-width=".21"/>
<g fill="none" stroke="#231f20" stroke-width=".2">
<path d="M8.9 33.3h198.1M139.5 38.2h67.5M139.5 42.8h67.5M139.5 47.4h67.5M139.5 52h67.5M139.5 56.5h67.5M139.5 61.1h67.5M148.3 226.4h52.8M148.4 226.5v15.3M173.6 226.5v15.3M201 226.5v15.3M148.3 241.8h52.8"/>
<path d="M148.3 246.9h52.8M148.3 252h52.8M148.4 241.9v4.9M148.4 247v4.9M173.6 241.9v4.9M173.6 247v4.9M201 241.9v4.9M201 247v4.9"/>
</g>
<g fill="none" stroke="#050504" stroke-width=".2">
<path d="M86.5 234.7h4.1M88.7 234.7a6.2 6.2 0 0 1-.6-7.5h5v15.1h-5a6.3 6.3 0 0 1 .6-7.6 4.8 4.8 0 0 1-.6 7.6M91.9 234.7h1.3M93.1 230.6h13.7a.73 .73 0 0 1 .7 .8v6.8a.81 .81 0 0 1-.7 .7h-13.7M94.4 234.7h6.3M102 234.7h1.3M104.5 234.7h4.2M105.3 230.6v8.3M111.6 234.7h3.6M116.4 234.7h1.3M117.2 229.1v3.6M117.2 234v1.3"/>
<path d="M117.2 236.5v3.6M119 234.7h3.6M122.7 227.9h-1.8l-.9 1.6"/>
<circle cx="117.2" cy="234.7" r="4.2"/>
<circle cx="117.2" cy="234.8" r="1.51"/>
</g>
<path d="M119.8 229.4l.5 .3-1.1 1.4z" fill="#050504"/>
<g fill="none" stroke="#050504" stroke-width=".2">
<path d="M105.4 230.7v.1M105.4 231.3v.1M105.4 231.9v.1M105.4 232.6v.1M105.4 233.2v.1M105.4 233.8v.1M105.4 234.5h.1M105.4 235.1v.1M105.4 235.7v.1M105.4 236.3v.1M105.4 237v.1M105.4 237.6v.1"/>
<path d="M105.4 238.3h.1M105.4 238.9h.1M105.5 231v.1M105.5 231.6v.1M105.5 232.2v.1M105.5 232.9v.1M105.5 233.5v.1M105.5 234.2h.1M105.5 234.8v.1M105.5 235.4v.1M105.5 236v.1M105.5 236.7v.1"/>
<path d="M105.5 237.3v.1M105.5 237.9v.1M105.5 238.6h.1M105.7 230.7v.1M105.7 231.3v.1M105.7 231.9v.1M105.7 232.6v.1M105.7 233.2v.1M105.7 233.8v.1M105.7 234.5h.1M105.7 235.1v.1M105.7 235.7v.1"/>
<path d="M105.7 236.3v.1M105.7 237v.1M105.7 237.6v.1M105.7 238.3h.1M105.7 238.9h.1M105.8 231v.1M105.8 231.6v.1M105.8 232.2v.1M105.8 232.9v.1M105.8 233.5v.1M105.8 234.2h.1M105.8 234.8v.1"/>
<path d="M105.8 235.4v.1M105.8 236v.1M105.8 236.7v.1M105.8 237.3v.1M105.8 237.9v.1M105.8 238.6h.1M106 230.7v.1M106 231.3v.1M106 231.9v.1M106 232.6v.1M106 233.2v.1M106 233.8v.1"/>
<path d="M106 234.5h.1M106 235.1v.1M106 235.7v.1M106 236.3v.1M106 237v.1M106 237.6v.1M106 238.3h.1M106 238.9h.1M106.2 231v.1M106.2 231.6v.1M106.2 232.2v.1M106.2 232.9v.1"/>
<path d="M106.2 233.5v.1M106.2 234.2h.1M106.2 234.8v.1M106.2 235.4v.1M106.2 236v.1M106.2 236.7v.1M106.2 237.3v.1M106.2 237.9v.1M106.2 238.6h.1M106.3 230.7v.1M106.3 231.3v.1M106.3 231.9v.1"/>
<path d="M106.3 232.6v.1M106.3 233.2v.1M106.3 233.8v.1M106.3 234.5h.1M106.3 235.1v.1M106.3 235.7v.1M106.3 236.3v.1M106.3 237v.1M106.3 237.6v.1M106.3 238.3h.1M106.3 238.9h.1M106.5 231v.1"/>
<path d="M106.5 231.6v.1M106.5 232.2v.1M106.5 232.9v.1M106.5 233.5v.1M106.5 234.2h.1M106.5 234.8v.1M106.5 235.4v.1M106.5 236v.1M106.5 236.7v.1M106.5 237.3v.1M106.5 237.9v.1M106.5 238.6h.1"/>
<path d="M106.6 230.7v.1M106.6 231.3v.1M106.6 231.9v.1M106.6 232.6v.1M106.6 233.2v.1M106.6 233.8v.1M106.6 234.5h.1M106.6 235.1v.1M106.6 235.7v.1M106.6 236.3v.1M106.6 237v.1M106.6 237.6v.1"/>
<path d="M106.6 238.3h.1M106.6 238.9h.1M106.8 231v.1M106.8 231.6v.1M106.8 232.2v.1M106.8 232.9v.1M106.8 233.5v.1M106.8 234.2h.1M106.8 234.8v.1M106.8 235.4v.1M106.8 236v.1M106.8 236.7v.1"/>
<path d="M106.8 237.3v.1M106.8 237.9v.1M106.8 238.6h.1M106.9 230.7v.1M106.9 231.3v.1M106.9 231.9v.1M106.9 232.6v.1M106.9 233.2v.1M106.9 233.8v.1M106.9 234.5h.1M106.9 235.1v.1M106.9 235.7v.1"/>
<path d="M106.9 236.3v.1M106.9 237v.1M106.9 237.6v.1M106.9 238.3h.1M107.1 231v.1M107.1 231.6v.1M107.1 232.2v.1M107.1 232.9v.1M107.1 233.5v.1M107.1 234.2h.1M107.1 234.8v.1M107.1 235.4v.1"/>
<path d="M107.1 236v.1M107.1 236.7v.1M107.1 237.3v.1M107.1 237.9v.1M107.1 238.6h.1M107.2 231.3v.1M107.2 231.9v.1M107.2 232.6v.1M107.2 233.2v.1M107.2 233.8v.1M107.2 234.5h.1M107.2 235.1v.1"/>
<path d="M107.2 235.7v.1M107.2 236.3v.1M107.2 237v.1M107.2 237.6v.1M107.2 238.3h.1M107.4 231v.1M107.4 231.6v.1M107.4 232.2v.1M107.4 232.9v.1M107.4 233.5v.1M107.4 234.2h.1M107.4 234.8v.1"/>
<path d="M107.4 235.4v.1M107.4 236v.1M107.4 236.7v.1M107.4 237.3v.1M107.4 237.9v.1M117 234.8h.3M117.2 234.7v.2M124.4 227l-.9 1.9M126.3 226.9h-.9l-.1 .9a.72 .72 0 0 1 1.1 0 .72 .72 0 0 1-.2 1.1 .72 .72 0 0 1-1-.4M127.2 228.8h-.1h.2M129.2 226.9h-.9l-.1 .9a.71 .71 0 0 1 1-.1 .71 .71 0 0 1-.1 1.1 .71 .71 0 0 1-1-.3"/>
<circle cx="124" cy="228" r=".68"/>
</g>
<path d="M93.3 6.5h17M117.1 6.5h12M135.8 6.5h17.8" fill="none" stroke="#bd238f" stroke-width=".2"/>
<text font-size="4.9" fill="#231f20" x="9.1" y="31.9">MECHANICAL DRAWING</text>
<g font-size="3.4" fill="#231f20">
<text x="147.6" y="70.5">14.5</text>
<text x="156.5" y="70.5">0.571</text>
<text x="107.2" y="77.8">3.50</text>
<text x="116.2" y="77.8">0.138</text>
<text x="46.1" y="83.2">9.0</text>
<text x="53.2" y="83.2">0.354</text>
<text x="14.5" y="88.3">2.00</text>
<text x="22.9" y="88.3">0.079</text>
<text x="107.8" y="84.4">1.00</text>
<text x="112.3" y="88.8">(2 PLCS)</text>
<text x="116.2" y="84.4">0.039</text>
<text x="19.1" y="92.7">(2 PLCS)</text>
<text x="148.1" y="90.3">1.50</text>
<text x="148.1" y="94.7">(2 PLCS)</text>
<text x="156.5" y="90.3">0.059</text>
<text x="11.8" y="98.9">6.50</text>
<text x="20.8" y="98.9">0.256</text>
<text x="11.8" y="107">2.00 0.079</text>
<text x="105.9" y="108">2.00</text>
<text x="110.4" y="112.5">(2 PLCS)</text>
<text x="114.2" y="108">0.079</text>
<text x="73.8" y="117.4">11.0</text>
<text x="82.8" y="117.4">0.433</text>
<text x="18.1" y="125.8">6.50</text>
<text x="27.1" y="125.8">0.256</text>
<text x="186.6" y="142">3.5 0.138</text>
<text x="154.9" y="147.2">2</text>
<text x="177" y="147.2">1</text>
<text x="187.3" y="145.8">0.3 (2 PLCS)</text>
<text x="23.6" y="153.7">2.50</text>
<text x="32.5" y="153.7">0.098</text>
<text x="136.9" y="154.7">7.7 0.303</text>
<text x="22.4" y="159.5">3.00</text>
<text x="31.4" y="159.5">0.118</text>
<text x="162.2" y="159.7">6.0 0.236</text>
<text x="24.9" y="173.9">7.7 0.303</text>
<text x="104.7" y="172.5">1.30</text>
<text x="113.6" y="172.5">0.051</text>
<text x="165.9" y="168.3">Cut Away Area</text>
<text x="165.9" y="171.8">0.5 deep</text>
<text x="50.1" y="179">6.0 0.236</text>
<text x="40.6" y="192.4">2</text>
<text x="62.7" y="192.4">1</text>
<text x="104.9" y="196.6">1.30</text>
<text x="113.9" y="196.6">0.051</text>
<text x="115.8" y="200.4">(TYP)</text>
<text x="74" y="209.5">1.00X3.50</text>
<text x="53.7" y="215.4">1.00X3.00</text>
<text x="38.2" y="224.4">PCB LAYOUT</text>
<text x="40.6" y="227.8">TOP VIEW</text>
<text x="198.4" y="230.9">1</text>
<text x="198.4" y="240.5">2</text>
</g>
<g font-size="3.2" fill="#231f20">
<text x="8.9" y="14.3">CUI Devices │ MODEL: PJ-037A │ DESCRIPTION: DC POWER JACK</text>
<text x="165.3" y="14.3">date 10/28/2019│ page 2 of 3</text>
</g>
<g font-size="2.8" fill="#63676b">
<text x="62.8" y="6.1">Additional Resources:</text>
<text x="113.3" y="6.1">|</text>
<text x="132.1" y="6.1">|</text>
</g>
<g font-size="2.8" fill="#bd238f">
<text x="93.3" y="6.1">Product Page</text>
<text x="117.1" y="6.1">3D Model</text>
<text x="135.8" y="6.1">PCB Footprint</text>
</g>
<g font-size="2.8" fill="#231f20">
<text x="8.9" y="40.3">units: mm[inches]</text>
<text x="8.9" y="43.7">tolerance:</text>
<text x="8.9" y="47.1">X.X ±0.2mm</text>
<text x="8.9" y="50.5">X.XX ±0.1mm</text>
<text x="8.9" y="53.9">X.XXX ±0.05mm</text>
<text x="152.2" y="235.2">SCHEMATIC</text>
<text x="156.9" y="245.5">Model</text>
<text x="181.6" y="245.5">PJ-037A</text>
<text x="86.6" y="249.9">Jack Insertion Depth: 9.0 mm</text>
<text x="98" y="246.5">MATING PLUG</text>
<text x="153.7" y="250.5">Center Pin</text>
<text x="180.7" y="250.5">Ø2.0 mm</text>
<text x="96.2" y="269">cuidevices.com</text>
</g>
<g font-size="2.3" fill="#231f20">
<text x="167.3" y="41.4">MATERIAL</text>
<text x="189.6" y="41.4">PLATING</text>
<text x="141" y="46">center pin</text>
<text x="167.3" y="46">copper</text>
<text x="189.6" y="46">nickel</text>
<text x="141" y="50.6">terminal 1</text>
<text x="167.3" y="50.6">brass</text>
<text x="189.6" y="50.6">tin</text>
<text x="141" y="55.1">terminal 2</text>
<text x="141" y="59.7">plastic</text>
<text x="167.3" y="55.1">copper alloy</text>
<text x="167.3" y="59.7">PBT</text>
<text x="189.6" y="55.1">tin</text>
</g>
<g font-size="2.1" fill="#231f20">
<text x="8.9" y="262.7">Note:</text>
<text x="21.6" y="262.7">1. All specif</text>
<text x="33.2" y="262.7">ications measured at 10~35°C, humidity at 45~85%, under standard atmospheric pressure, unless otherwise noted.</text>
</g>
</svg>
